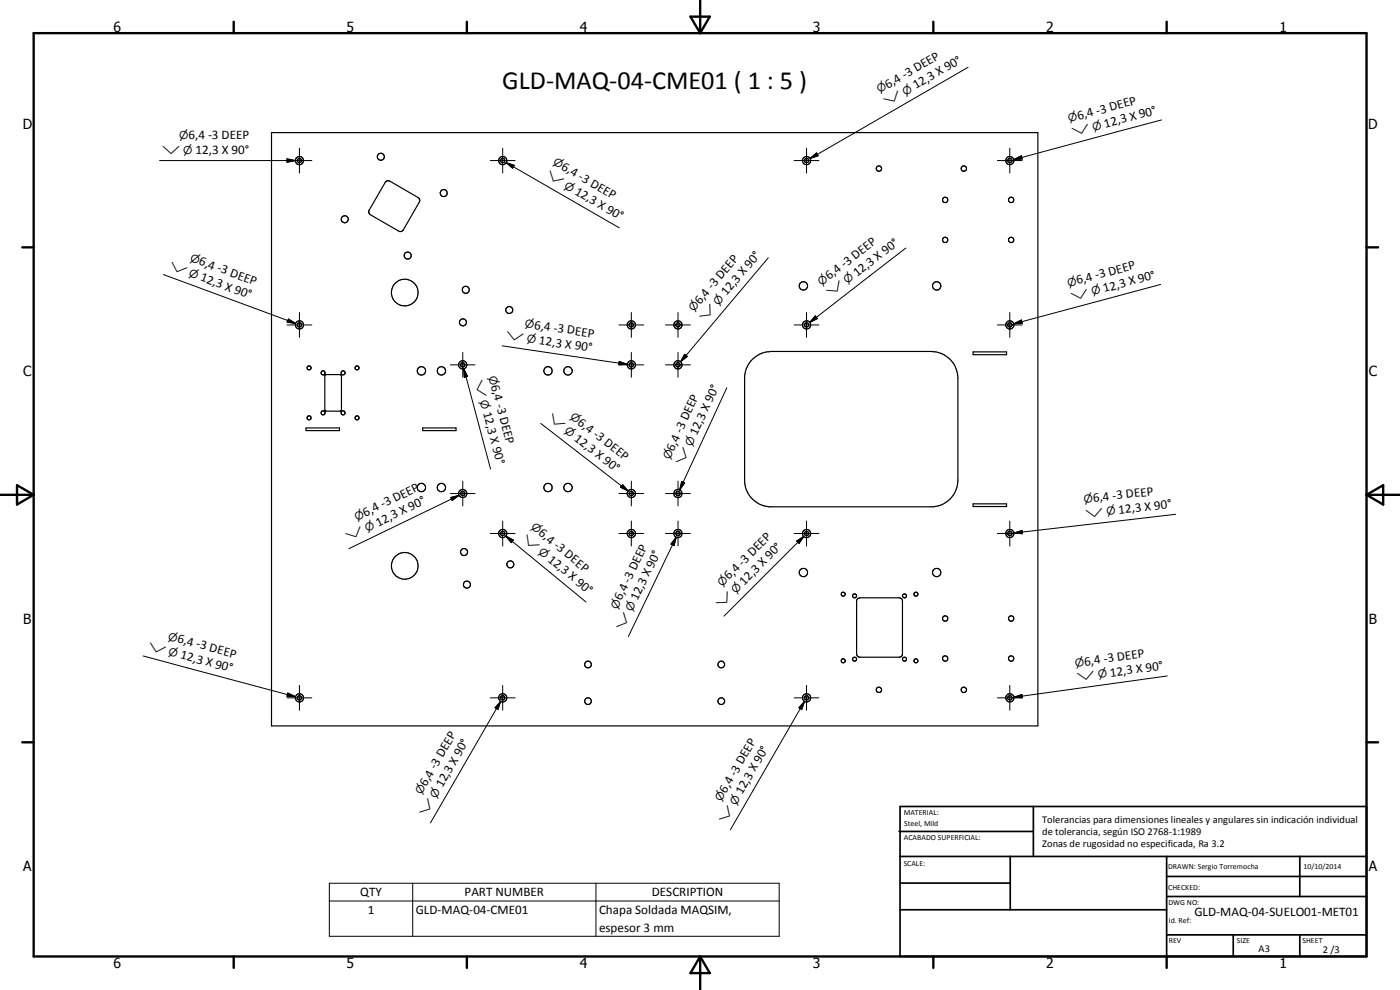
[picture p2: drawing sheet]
<svg xmlns="http://www.w3.org/2000/svg" width="420mm" height="297mm" viewBox="0 0 420 297" stroke-linecap="round" stroke-linejoin="round" font-family="sans-serif">
<g fill="none" stroke="#000" stroke-width=".35">
<path d="M81.5 39.8h230v178h-230zM115.8 54.5l.6-.3 .6 .2 8.5 4.9 .5 .7-.2 .6-4.8 8.4-.5 .4-.7 .1-8.6-5.1-.5-.5 .1-.8zM97.6 112.4l4.8 .1 .1 10.5-.2 .3-4.6 .1-.2-.3zM225.8 107.8a8 8 0 0 1 5.7-2.3h48a8 8 0 0 1 8 8v30.6a8.1 8.1 0 0 1-7.3 8h-49.4a8.2 8.2 0 0 1-7.3-7.3v-32a8.1 8.1 0 0 1 2.3-5zM292 105.6h10.1v.8h-10.1zM91.9 128.4h10v.8h-10zM126.9 128.4h10v.8h-10zM292 151.2h10.1v.8h-10.1zM257.5 179.6l.6-.2h11.8l.8 .3 .1 .4v16.3l-.5 .7-12.2 .1-.8-.4-.2-.4v-16.3z"/>
<circle cx="89.9" cy="48.2" r="1.22"/>
<circle cx="89.9" cy="48.2" r=".64"/>
<circle cx="114.3" cy="47" r="1.05"/>
<circle cx="133.2" cy="57.9" r="1.05"/>
<circle cx="150.8" cy="48.2" r=".65"/>
<circle cx="150.9" cy="48.2" r="1.23"/>
<circle cx="242.1" cy="48.2" r="1.23"/>
<circle cx="242.1" cy="48.2" r=".63"/>
<circle cx="263.8" cy="50.6" r=".81"/>
<circle cx="283.6" cy="60" r=".8"/>
<circle cx="289.2" cy="50.6" r=".81"/>
<circle cx="303.1" cy="48.2" r="1.22"/>
<circle cx="303.1" cy="48.2" r=".64"/>
<circle cx="303.4" cy="60" r=".8"/>
<circle cx="103.5" cy="65.8" r="1.06"/>
<circle cx="122.3" cy="76.7" r="1.05"/>
<circle cx="283.6" cy="72" r=".79"/>
<circle cx="303.5" cy="72" r=".79"/>
<circle cx="89.9" cy="97.5" r="1.22"/>
<circle cx="89.9" cy="97.5" r=".65"/>
<circle cx="121.5" cy="87.8" r="4"/>
<circle cx="138.9" cy="96.7" r="1.05"/>
<circle cx="139.8" cy="86.9" r="1.06"/>
<circle cx="152.8" cy="93" r="1.06"/>
<circle cx="189.5" cy="97.5" r=".64"/>
<circle cx="189.5" cy="97.5" r="1.23"/>
<circle cx="203.5" cy="97.5" r="1.24"/>
<circle cx="203.5" cy="97.5" r=".64"/>
<circle cx="241.1" cy="85.8" r="1.24"/>
<circle cx="242.1" cy="97.5" r="1.23"/>
<circle cx="242.1" cy="97.5" r=".64"/>
<circle cx="281.1" cy="85.8" r="1.26"/>
<circle cx="303.1" cy="97.5" r=".64"/>
<circle cx="303.1" cy="97.5" r="1.23"/>
<circle cx="92.8" cy="110.4" r=".61"/>
<circle cx="97" cy="111.9" r=".6"/>
<circle cx="103" cy="111.9" r=".6"/>
<circle cx="107.2" cy="110.4" r=".59"/>
<circle cx="126.5" cy="111.3" r="1.25"/>
<circle cx="132.5" cy="111.3" r="1.26"/>
<circle cx="138.9" cy="109.5" r=".64"/>
<circle cx="138.9" cy="109.5" r="1.23"/>
<circle cx="164.5" cy="111.3" r="1.25"/>
<circle cx="170.5" cy="111.3" r="1.26"/>
<circle cx="189.4" cy="109.5" r=".64"/>
<circle cx="189.5" cy="109.5" r="1.24"/>
<circle cx="203.4" cy="109.5" r="1.23"/>
<circle cx="203.5" cy="109.5" r=".63"/>
<circle cx="92.8" cy="125.4" r=".61"/>
<circle cx="97" cy="123.9" r=".59"/>
<circle cx="103" cy="123.9" r=".62"/>
<circle cx="107.2" cy="125.4" r=".6"/>
<circle cx="126.5" cy="146.3" r="1.25"/>
<circle cx="132.5" cy="146.3" r="1.26"/>
<circle cx="138.9" cy="148.1" r="1.23"/>
<circle cx="138.9" cy="148.1" r=".64"/>
<circle cx="164.4" cy="146.3" r="1.24"/>
<circle cx="170.4" cy="146.3" r="1.26"/>
<circle cx="189.5" cy="148.1" r="1.24"/>
<circle cx="189.5" cy="148.1" r=".64"/>
<circle cx="203.4" cy="148.1" r="1.23"/>
<circle cx="203.5" cy="148.1" r=".64"/>
<circle cx="121.5" cy="169.8" r="4"/>
<circle cx="139.3" cy="165.6" r="1.04"/>
<circle cx="140.1" cy="175.4" r="1.06"/>
<circle cx="150.8" cy="160.1" r=".65"/>
<circle cx="150.9" cy="160.1" r="1.24"/>
<circle cx="153.2" cy="169.3" r="1.05"/>
<circle cx="189.5" cy="160.1" r=".65"/>
<circle cx="189.5" cy="160.1" r="1.25"/>
<circle cx="203.4" cy="160.1" r="1.24"/>
<circle cx="203.5" cy="160.1" r=".66"/>
<circle cx="241.1" cy="171.8" r="1.25"/>
<circle cx="242.1" cy="160.1" r="1.23"/>
<circle cx="242.1" cy="160.1" r=".64"/>
<circle cx="253.1" cy="178.3" r=".59"/>
<circle cx="256.5" cy="178.8" r=".6"/>
<circle cx="271.5" cy="178.8" r=".6"/>
<circle cx="274.9" cy="178.3" r=".6"/>
<circle cx="281.1" cy="171.8" r="1.25"/>
<circle cx="303.1" cy="160.1" r="1.24"/>
<circle cx="303.1" cy="160.1" r=".66"/>
<circle cx="176.5" cy="199.4" r="1.01"/>
<circle cx="216.5" cy="199.4" r="1"/>
<circle cx="253.1" cy="198.3" r=".61"/>
<circle cx="256.5" cy="197.8" r=".61"/>
<circle cx="271.5" cy="197.8" r=".61"/>
<circle cx="274.9" cy="198.3" r=".6"/>
<circle cx="283.6" cy="185.6" r=".8"/>
<circle cx="283.6" cy="197.6" r=".79"/>
<circle cx="303.4" cy="185.6" r=".81"/>
<circle cx="303.5" cy="197.6" r=".79"/>
<circle cx="89.9" cy="209.4" r=".64"/>
<circle cx="89.9" cy="209.4" r="1.24"/>
<circle cx="150.9" cy="209.4" r=".65"/>
<circle cx="150.9" cy="209.4" r="1.23"/>
<circle cx="176.5" cy="210.4" r="1.01"/>
<circle cx="216.5" cy="210.4" r="1.01"/>
<circle cx="242.1" cy="209.4" r="1.24"/>
<circle cx="242.1" cy="209.4" r=".63"/>
<circle cx="263.8" cy="207" r=".8"/>
<circle cx="289.2" cy="207" r=".81"/>
<circle cx="303.1" cy="209.4" r=".63"/>
<circle cx="303.1" cy="209.4" r="1.23"/>
</g>
<g fill="none" stroke="#000" stroke-width=".71">
<path d="M10.1 9.9h400v277.1h-400zM70.1 6.5v3.4M140.1 6.5v3.4M207.2 5h5.8l-2.9 4.9zM210.1 0v9.9M280.1 6.5v3.4M350.1 6.5v3.4M6.7 74.2h3.4M410.1 74.2h3.5M.1 148.5h10M5.1 145.6l5 2.9-5 2.9zM410.1 148.5h10"/>
<path d="M410.1 148.5l5-2.9v5.8zM6.7 222.7h3.4M410.1 222.7h3.5M70.1 287v3.4M140.1 287v3.4M210.1 287v10M210.1 287l2.9 5h-5.8zM280.1 287v3.4M350.1 287v3.4"/>
</g>
<g fill="none" stroke="#000" stroke-width=".51">
<path d="M269.8 249.5h40.3M270.1 242h140v45h-140zM270.1 257h140M303.2 257v16M310.1 242v15M350.1 257v30M390.1 257v12M270.1 265h33.1M270.1 273h80M350.1 269h60M350.1 263h60M350.1 280.5h60"/>
<path d="M370.1 280.5v6.5M390.1 280.5v6.5"/>
</g>
<g fill="none" stroke="#000" stroke-width=".3">
<path d="M290.5 20.2l-47.4 27.3M348.6 36l-44.4 11.9M47.9 48.2h45.7M86.1 47.7l2.5 .5-2.5 .5zM89.9 44.4v7.5M147.1 48.2h7.5M150.9 44.4v7.5M151.9 48.8l2.4 .8-.5 .9zM151.9 48.8l34 19.6M238.3 48.2h7.5M242.1 44.4v7.5M243.1 47.5l2-1.6 .4 .8z"/>
<path d="M299.3 48.2h7.5M303.1 44.4v7.5M304.2 47.9l2.3-1.2 .3 1zM230.6 77.3l-26.4 31.2M271.9 74.4l-28.9 22.3M49.1 82.4l39.6 14.7M86.1 97.5h7.5M86.6 95.7l2.1 1.4-2.5-.5zM89.9 93.8v7.4M185.7 97.5h7.5M189.5 93.8v7.4M199.7 97.5h7.5"/>
<path d="M203.5 93.8v7.4M238.3 97.5h7.5M242.1 93.8v7.4M244.7 94.8l.6 .8-2.3 1.1zM299.3 97.5h7.5M303.1 93.8v7.4M304.2 97.2l2.3-1.2 .3 1zM348.3 85.3l-44.1 11.9M135.2 109.5h7.4M138.9 105.7v7.5M139.2 110.7l1.1 2.2-1 .3zM139.2 110.7l8 30"/>
<path d="M150.7 103.8l37.5 5.5M185.7 109.5h7.5M185.8 108.5l2.4 .8-2.5 .1zM189.5 105.7v7.5M199.7 109.5h7.5M203.5 105.7v7.5M205.5 106.3l.8 .6-2.1 1.6zM218.1 116.3l-14.1 30.7M162.3 127l26.2 20.3M135.2 148.1h7.4M135.3 149.3l2.4-.7-2 1.6zM137.7 148.6l-33 16"/>
<path d="M138.9 144.4v7.4M150.9 156.3v7.5M185.7 148.1h7.5M186.8 145.4l1.7 1.9-2.3-1.1zM189.5 144.4v7.4M189.5 156.3v7.5M199.7 148.1h7.5M203.5 144.4v7.4M203.5 156.3v7.5M204.6 144.5l.9 .4-1.5 2.1zM242.1 156.3v7.5M303.1 156.3v7.5"/>
<path d="M304.3 159.9l2.4-.7 .1 .9zM352.8 154.3l-48.5 5.6M147.1 160.1h7.5M151.8 160.9l2.3 1.2-.7 .7zM151.8 160.9l24.1 19.7M185.7 160.1h7.5M199.7 160.1h7.5M202.9 161.2l-.6 2.5-.9-.5zM202.9 161.2l-14.3 29.8M238.3 160.1h7.5M239.1 162.3l2.1-1.3-1.4 2.1zM241.2 161l-23.9 23.9"/>
<path d="M299.3 160.1h7.5M43 196.8l45.7 12.2M86.1 209.4h7.5M86.4 207.9l2.3 1.1-2.6-.1zM89.9 205.7v7.4M147.1 209.4h7.5M150.3 210.4l-.9 2.5-.8-.6zM150.3 210.4l-21.1 36.5M150.9 205.7v7.4M238.3 209.4h7.5M241.5 210.4l-.9 2.5-.8-.6zM241.5 210.4l-22.3 38.6"/>
<path d="M242.1 205.7v7.4M299.3 209.4h7.5M303.1 205.7v7.4M304.3 209.2l2.4-.8 .1 .9zM350.3 202.8l-46 6.4M98.8 265h135v15.9h-135zM98.8 270.3h135M123.9 265v15.9M178.8 265v15.9"/>
</g>
<g fill="#000">
<path d="M86.1 47.7l2.5 .5-2.5 .5zM151.9 48.8l2.4 .8-.5 .9zM243.1 47.5l2-1.6 .4 .8zM304.2 47.9l2.3-1.2 .3 1zM86.6 95.7l2.1 1.4-2.5-.5zM244.7 94.8l.6 .8-2.3 1.1zM304.2 97.2l2.3-1.2 .3 1zM139.2 110.7l1.1 2.2-1 .3zM185.8 108.5l2.4 .8-2.5 .1zM205.5 106.3l.8 .6-2.1 1.6zM135.3 149.3l2.4-.7-2 1.6zM186.8 145.4l1.7 1.9-2.3-1.1z"/>
<path d="M204.6 144.5l.9 .4-1.5 2.1zM304.3 159.9l2.4-.7 .1 .9zM151.8 160.9l2.3 1.2-.7 .7zM202.9 161.2l-.6 2.5-.9-.5zM239.1 162.3l2.1-1.3-1.4 2.1zM86.4 207.9l2.3 1.1-2.6-.1zM150.3 210.4l-.9 2.5-.8-.6zM241.5 210.4l-.9 2.5-.8-.6zM304.3 209.2l2.4-.8 .1 .9z"/>
</g>
<text font-size="7.9" x="150.7" y="26.8">GLD-MAQ-04-CME01 ( 1 : 5 )</text>
<g font-size="4.2">
<text x="34" y="9.6">6</text>
<text x="104" y="9.6">5</text>
<text x="174" y="9.6">4</text>
<text x="244" y="9.6">3</text>
<text x="314" y="9.6">2</text>
<text x="384" y="9.6">1</text>
<text x="6.8" y="38.7">D</text>
<text x="410.6" y="38.7">D</text>
<text x="7" y="112.9">C</text>
<text x="410.8" y="112.9">C</text>
<text x="7" y="187.1">B</text>
<text x="410.8" y="187.1">B</text>
<text x="7" y="261.4">A</text>
<text x="410.8" y="261.4">A</text>
<text x="34" y="290.4">6</text>
<text x="104" y="290.4">5</text>
<text x="174" y="290.4">4</text>
<text x="244" y="290.4">3</text>
<text x="314" y="290.4">2</text>
<text x="384" y="290.4">1</text>
</g>
<g font-size="3.9">
<text x="266.4" y="26.6" transform="rotate(-30 266.4 26.6)">6,4 -3 DEEP</text>
<text x="274.9" y="26.8" transform="rotate(-30 274.9 26.8)">12,3 X 90°</text>
<text x="323.6" y="35.9" transform="rotate(-15 323.6 35.9)">6,4 -3 DEEP</text>
<text x="56.5" y="41.7">6,4 -3 DEEP</text>
<text x="331.7" y="38.3" transform="rotate(-15 331.7 38.3)">12,3 X 90°</text>
<text x="58.7" y="46.1">12,3 X 90°</text>
<text x="168.3" y="50.7" transform="rotate(30 168.3 50.7)">6,4 -3 DEEP</text>
<text x="172.3" y="58.1" transform="rotate(30 172.3 58.1)">12,3 X 90°</text>
<text x="59.4" y="79.3" transform="rotate(20 59.4 79.3)">6,4 -3 DEEP</text>
<text x="257.2" y="83.1" transform="rotate(-38 257.2 83.1)">12,3 X 90°</text>
<text x="59.9" y="84.1" transform="rotate(20 59.9 84.1)">12,3 X 90°</text>
<text x="218" y="88.9" transform="rotate(-50 218 88.9)">12,3 X 90°</text>
<text x="248.8" y="84" transform="rotate(-38 248.8 84)">6,4 -3 DEEP</text>
<text x="323.3" y="85.3" transform="rotate(-15 323.3 85.3)">6,4 -3 DEEP</text>
<text x="331.4" y="87.7" transform="rotate(-15 331.4 87.7)">12,3 X 90°</text>
<text x="210.1" y="91.6" transform="rotate(-50 210.1 91.6)">6,4 -3 DEEP</text>
<text x="160.2" y="98.6" transform="rotate(8 160.2 98.6)">6,4 -3 DEEP</text>
<text x="161.7" y="103.3" transform="rotate(8 161.7 103.3)">12,3 X 90°</text>
<text x="147.3" y="115.8" transform="rotate(75 147.3 115.8)">6,4 -3 DEEP</text>
<text x="145" y="123.9" transform="rotate(75 145 123.9)">12,3 X 90°</text>
<text x="172.2" y="132" transform="rotate(38 172.2 132)">12,3 X 90°</text>
<text x="173.1" y="127.2" transform="rotate(38 173.1 127.2)">6,4 -3 DEEP</text>
<text x="209.1" y="130.8" transform="rotate(-65 209.1 130.8)">12,3 X 90°</text>
<text x="202.1" y="135.5" transform="rotate(-65 202.1 135.5)">6,4 -3 DEEP</text>
<text x="109.6" y="155" transform="rotate(-26 109.6 155)">6,4 -3 DEEP</text>
<text x="328.2" y="150.6" transform="rotate(-7 328.2 150.6)">6,4 -3 DEEP</text>
<text x="335.8" y="154.1" transform="rotate(-7 335.8 154.1)">12,3 X 90°</text>
<text x="113.5" y="158" transform="rotate(-26 113.5 158)">12,3 X 90°</text>
<text x="161.4" y="160.3" transform="rotate(39 161.4 160.3)">6,4 -3 DEEP</text>
<text x="164.2" y="168.3" transform="rotate(39 164.2 168.3)">12,3 X 90°</text>
<text x="218.8" y="174.2" transform="rotate(-45 218.8 174.2)">6,4 -3 DEEP</text>
<text x="223.4" y="175.7" transform="rotate(-45 223.4 175.7)">12,3 X 90°</text>
<text x="186.5" y="180.4" transform="rotate(-64 186.5 180.4)">6,4 -3 DEEP</text>
<text x="191.3" y="180.3" transform="rotate(-64 191.3 180.3)">12,3 X 90°</text>
<text x="53" y="192.7" transform="rotate(15 53 192.7)">6,4 -3 DEEP</text>
<text x="54" y="197.5" transform="rotate(15 54 197.5)">12,3 X 90°</text>
<text x="325.5" y="199.7" transform="rotate(-8 325.5 199.7)">6,4 -3 DEEP</text>
<text x="333.3" y="203" transform="rotate(-8 333.3 203)">12,3 X 90°</text>
<text x="127.9" y="236.1" transform="rotate(-60 127.9 236.1)">6,4 -3 DEEP</text>
<text x="132.8" y="236.5" transform="rotate(-60 132.8 236.5)">12,3 X 90°</text>
<text x="217.9" y="238.3" transform="rotate(-60 217.9 238.3)">6,4 -3 DEEP</text>
<text x="222.7" y="238.6" transform="rotate(-60 222.7 238.6)">12,3 X 90°</text>
<text x="108.1" y="268.9">QTY</text>
<text x="139.4" y="268.9">PART NUMBER</text>
<text x="195.6" y="268.9">DESCRIPTION</text>
<text x="110.4" y="274.2">1</text>
<text x="124.8" y="274.2">GLD-MAQ-04-CME01</text>
<text x="179.8" y="274.3">Chapa Soldada MAQSIM,</text>
<text x="358.5" y="275">GLD-MAQ-04-SUELO01-MET01</text>
<text x="179.8" y="279.7">espesor 3 mm</text>
</g>
<g font-size="3.3">
<text x="264" y="28" transform="rotate(-30 264 28)">n</text>
<text x="271.6" y="28.7" transform="rotate(-30 271.6 28.7)">n</text>
<text x="266.2" y="31.8" transform="rotate(-30 266.2 31.8)">w</text>
<text x="53.8" y="41.7">n</text>
<text x="320.9" y="36.7" transform="rotate(-15 320.9 36.7)">n</text>
<text x="322.1" y="40.9" transform="rotate(-15 322.1 40.9)">w</text>
<text x="328.2" y="39.3" transform="rotate(-15 328.2 39.3)">n</text>
<text x="48.7" y="46.1">w n</text>
<text x="163.7" y="53.1" transform="rotate(30 163.7 53.1)">w</text>
<text x="165.9" y="49.3" transform="rotate(30 165.9 49.3)">n</text>
<text x="169.2" y="56.3" transform="rotate(30 169.2 56.3)">n</text>
<text x="50.5" y="80.6" transform="rotate(20 50.5 80.6)">w</text>
<text x="56.5" y="82.8" transform="rotate(20 56.5 82.8)">n</text>
<text x="56.8" y="78.3" transform="rotate(20 56.8 78.3)">n</text>
<text x="246.6" y="85.8" transform="rotate(-38 246.6 85.8)">n</text>
<text x="249.3" y="89.2" transform="rotate(-38 249.3 89.2)">w</text>
<text x="254.3" y="85.3" transform="rotate(-38 254.3 85.3)">n</text>
<text x="320.6" y="86.1" transform="rotate(-15 320.6 86.1)">n</text>
<text x="327.9" y="88.6" transform="rotate(-15 327.9 88.6)">n</text>
<text x="208.3" y="93.7" transform="rotate(-50 208.3 93.7)">n</text>
<text x="215.7" y="91.7" transform="rotate(-50 215.7 91.7)">n</text>
<text x="321.8" y="90.3" transform="rotate(-15 321.8 90.3)">w</text>
<text x="151.8" y="101.8" transform="rotate(8 151.8 101.8)">w</text>
<text x="157.4" y="98.2" transform="rotate(8 157.4 98.2)">n</text>
<text x="211.6" y="96.6" transform="rotate(-50 211.6 96.6)">w</text>
<text x="158" y="102.7" transform="rotate(8 158 102.7)">n</text>
<text x="146.6" y="113.1" transform="rotate(75 146.6 113.1)">n</text>
<text x="142.4" y="114.2" transform="rotate(75 142.4 114.2)">w</text>
<text x="144" y="120.3" transform="rotate(75 144 120.3)">n</text>
<text x="164.2" y="125.9" transform="rotate(38 164.2 125.9)">w</text>
<text x="170.9" y="125.5" transform="rotate(38 170.9 125.5)">n</text>
<text x="169.2" y="129.7" transform="rotate(38 169.2 129.7)">n</text>
<text x="207.6" y="134.2" transform="rotate(-65 207.6 134.2)">n</text>
<text x="201" y="138" transform="rotate(-65 201 138)">n</text>
<text x="204.9" y="139.9" transform="rotate(-65 204.9 139.9)">w</text>
<text x="325.4" y="150.9" transform="rotate(-7 325.4 150.9)">n</text>
<text x="325.9" y="155.3" transform="rotate(-7 325.9 155.3)">w</text>
<text x="332.2" y="154.6" transform="rotate(-7 332.2 154.6)">n</text>
<text x="107.1" y="156.2" transform="rotate(-26 107.1 156.2)">n</text>
<text x="110.2" y="159.6" transform="rotate(-26 110.2 159.6)">n</text>
<text x="156.5" y="161.9" transform="rotate(39 156.5 161.9)">w</text>
<text x="159.2" y="158.5" transform="rotate(39 159.2 158.5)">n</text>
<text x="104.5" y="162.3" transform="rotate(-26 104.5 162.3)">w</text>
<text x="161.4" y="165.9" transform="rotate(39 161.4 165.9)">n</text>
<text x="216.8" y="176.1" transform="rotate(-45 216.8 176.1)">n</text>
<text x="220.8" y="178.4" transform="rotate(-45 220.8 178.4)">n</text>
<text x="185.3" y="182.9" transform="rotate(-64 185.3 182.9)">n</text>
<text x="189.7" y="183.7" transform="rotate(-64 189.7 183.7)">n</text>
<text x="216.3" y="182.8" transform="rotate(-45 216.3 182.8)">w</text>
<text x="187" y="189.4" transform="rotate(-64 187 189.4)">w</text>
<text x="44.3" y="194.9" transform="rotate(15 44.3 194.9)">w</text>
<text x="50.3" y="192" transform="rotate(15 50.3 192)">n</text>
<text x="50.4" y="196.6" transform="rotate(15 50.4 196.6)">n</text>
<text x="322.8" y="200.1" transform="rotate(-8 322.8 200.1)">n</text>
<text x="329.6" y="203.5" transform="rotate(-8 329.6 203.5)">n</text>
<text x="323.3" y="204.4" transform="rotate(-8 323.3 204.4)">w</text>
<text x="126.5" y="238.6" transform="rotate(-60 126.5 238.6)">n</text>
<text x="130.9" y="239.7" transform="rotate(-60 130.9 239.7)">n</text>
<text x="127.8" y="245.2" transform="rotate(-60 127.8 245.2)">w</text>
<text x="216.5" y="240.7" transform="rotate(-60 216.5 240.7)">n</text>
<text x="220.9" y="241.8" transform="rotate(-60 220.9 241.8)">n</text>
<text x="217.7" y="247.3" transform="rotate(-60 217.7 247.3)">w</text>
</g>
<g font-size="3.1">
<text x="312.7" y="246.8">Tolerancias para dimensiones lineales y angulares sin indicación individual</text>
<text x="312.7" y="250.4">de tolerancia, según ISO 2768-1:1989</text>
<text x="312.7" y="254">Zonas de rugosidad no especificada, Ra 3.2</text>
<text x="377.7" y="285.6">A3</text>
<text x="397" y="285.9">2 /3</text>
</g>
<g font-size="2.4">
<text x="271.2" y="244.4">MATERIAL:</text>
<text x="271.3" y="252">ACABADO SUPERFICIAL:</text>
<text x="271.4" y="247.9">Steel, Mild</text>
<text x="271.2" y="259.7">SCALE:</text>
<text x="350.6" y="260.8">DRAWN: Sergio Torremocha</text>
<text x="391.2" y="260.6">10/10/2014</text>
<text x="350.6" y="267">CHECKED:</text>
<text x="350.6" y="271.4">DWG NO:</text>
<text x="350.8" y="276.9">Id. Ref:</text>
<text x="350.8" y="282.8">REV</text>
<text x="371.2" y="282.9">SIZE</text>
<text x="390.9" y="282.9">SHEET</text>
</g>
</svg>
